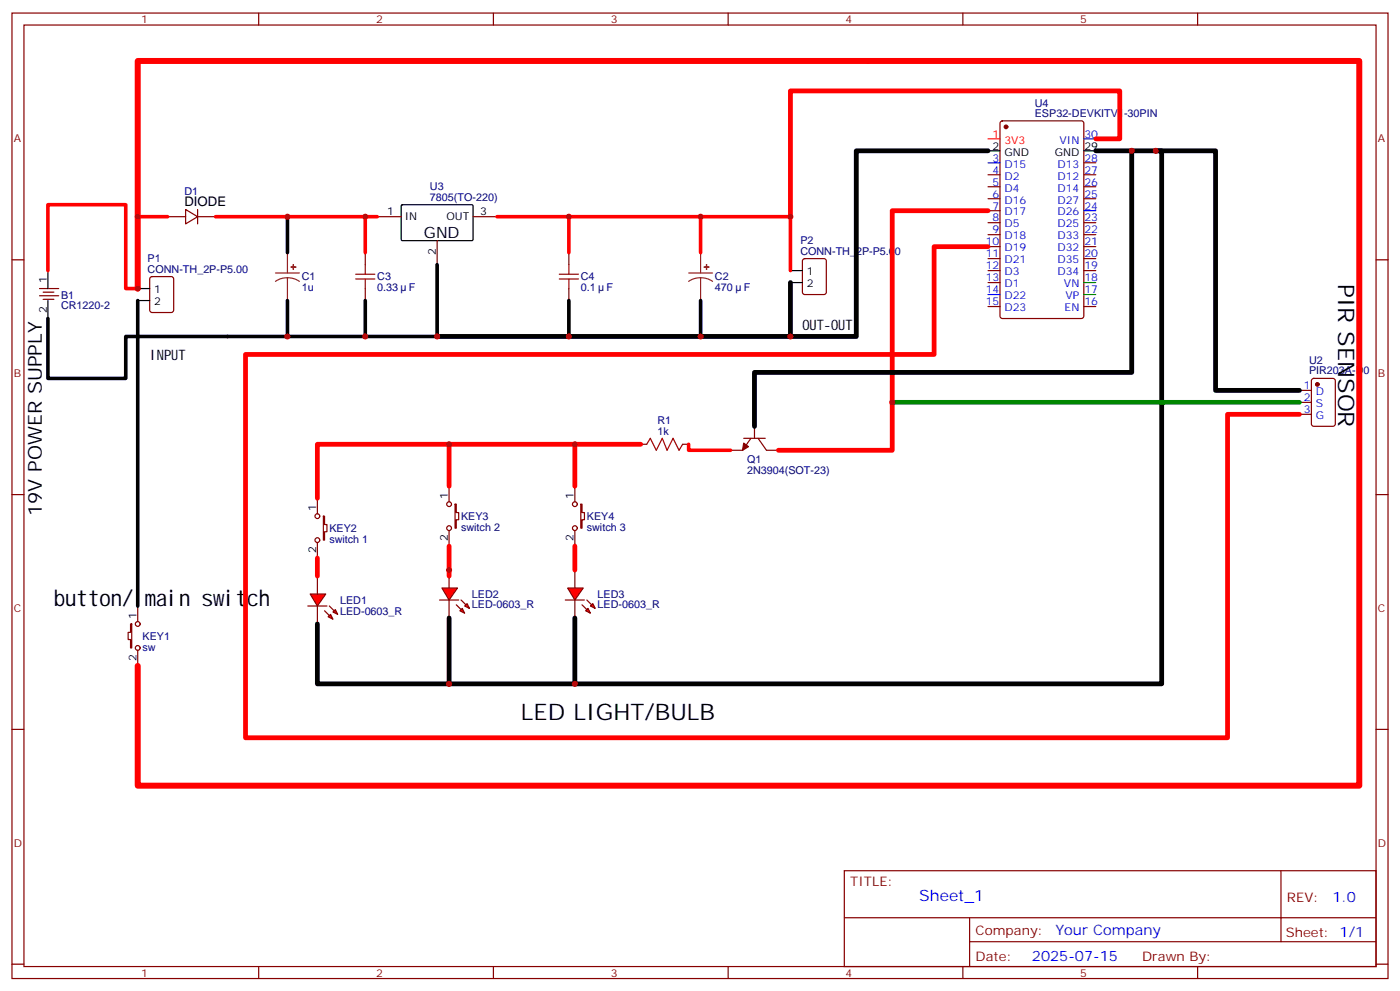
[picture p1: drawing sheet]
<svg xmlns="http://www.w3.org/2000/svg" width="412mm" height="292mm" viewBox="0 0 412 292" stroke-linecap="round" stroke-linejoin="round" font-family="sans-serif">
<g fill="none" stroke="#870000" stroke-width=".35">
<path d="M3.5 3.8h405.4v284.4h-405.4zM7.1 7.4h398.2v277.3h-398.2zM76.2 3.8v3.6M145.3 3.8v3.6M214.5 3.8v3.6M283.6 3.8v3.6M352.8 3.8v3.6M3.5 76.5h3.6M405.3 76.5h3.6M382.8 115h3.5M382.8 118.5h3.5M386.5 111.6l.5-.2h5.6l.7 .5v12.9l-.4 .7-5.9 .1-.7-.5v-13z"/>
<path d="M382.8 122h3.5M3.5 145.7h3.6M405.3 145.7h3.6M3.5 214.8h3.6M405.3 214.8h3.6M248.7 256.4h156.6v28.3h-156.6zM377.3 256.5v20.8M248.7 270.3h156.5M285.6 277.3h119.6M285.6 270.3v14.1M3.5 284h3.6M76.2 284.7v3.5"/>
<path d="M145.3 284.7v3.5M214.5 284.7v3.5M283.6 284.7v3.5M352.8 284.7v3.5M405.3 284h3.6"/>
</g>
<circle cx="388.1" cy="113.2" r=".53" fill="#870000" stroke="#870000" stroke-width=".35"/>
<g fill="#f00" stroke="#870000" stroke-width=".35">
<path d="M91.4 174.9h4.6l-2.5 3.6z"/>
<path d="M90.7 178.5h5.6z"/>
</g>
<g fill="#870000" stroke="#870000" stroke-width=".35">
<path d="M97 178.5l1.4 1.4z"/>
<path d="M95.6 179.9l1.4 1.4z"/>
</g>
<g fill="#f00" stroke="#870000" stroke-width=".35">
<path d="M98.1 180.2l.7-.7 .7 1.4z"/>
<path d="M96.7 181.6l.7-.7 .7 1.5z"/>
</g>
<g fill="none" stroke="#870000" stroke-width=".35">
<path d="M294.8 35.8l.5-.2h23.3l.6 .4 .1 57.1-.5 .6-23.5 .1-.7-.5v-57zM291 51.5h3.6M291 55h3.6M291 58.5h3.6M319.3 51.5h3.5M319.3 55h3.5M319.3 58.5h3.5M319.3 47.9h3.5M49.4 63.8h5.3M54.7 61.7l3.5 2.1-3.5 2.1zM58.2 63.8h5.3M58.2 61.7v4.2"/>
<path d="M107.6 74.4v3.5M111.1 63.8h7.1M128.8 70.9v7M139.3 63.8h7.1M167.6 74.4v3.5M236.6 76.4l.5-.2h5.6l.7 .4v9.4l-.4 .7h-5.9l-.7-.4v-9.4zM291 62.1h3.6M291 65.6h3.6M291 69.1h3.6M291 72.6h3.6M291 76.2h3.6M291 79.7h3.6"/>
<path d="M319.3 65.6h3.5M319.3 69.1h3.5M319.3 72.6h3.5M319.3 76.2h3.5M319.3 79.7h3.5M11.6 85h5.7M11.6 87.1h5.7M12.7 86h3.2M12.7 88.2h3.2M44.3 81.7l.5-.2h5.6l.7 .4 .1 9.4-.5 .7h-5.9l-.6-.4-.1-9.4zM107.6 85v3.5M167.6 85v3.5"/>
<path d="M291 83.2h3.6M291 90.3h3.6M319.3 90.3h3.5M188.7 130.8h1.8M201.1 130.8h1.7M219.1 129.1h6.3M221.2 129.1l-2.5 3.5h-3.5M222.2 125.6v3.5M223.3 129.1l2.5 3.5h3.5M40.6 178.5v4.6M93.5 169.7v5.2M93.5 178.5v5.3"/>
<path d="M38.5 183.8h.3v7h-.3v-2.5h-.8v-2.1h.8zM40.6 191.5v4.6"/>
<circle cx="40.6" cy="190.8" r=".71"/>
<circle cx="40.6" cy="183.8" r=".71"/>
</g>
<path d="M291 44.4h3.6M319.3 44.4h3.5M14.1 79.7v5.3M118.2 60.5l.3-.2h20.7l.1 .3v10.1l-.3 .2-20.6-.1-.2-.3zM232.8 79.7h3.6M14.1 88.5v5.3M40.6 85h3.5M40.6 88.5h3.5M232.8 83.2h3.6" fill="none" stroke="#000" stroke-width=".35"/>
<path d="M14.1 79.7v-19.4h22.9v24.7h3.6M40.6 63.8h8.8M63.5 63.8h47.6M107.6 63.8v10.6M146.4 63.8h86.4v15.9M167.6 63.8v10.6M206.4 63.8v10.6M202.8 130.8v1.8h12.4" fill="none" stroke="#f00" stroke-width="1.1"/>
<path d="M84.7 63.8v10.6M128.8 77.9v21.2h-91.8v12.3h-22.9v-17.6M40.6 88.5v90M84.7 88.5v10.6M107.6 88.5v10.6M167.6 88.5v10.6M206.4 88.5v10.6" fill="none" stroke="#000" stroke-width="1.1"/>
<path d="M84.7 74.4v6M206.4 74.4v6M81.1 80.4h7.1M84.7 81.8l-1.9 .2-1.7 .9M84.7 81.8l1.8 .2 1.7 .9M84.7 81.8v6.7M202.8 80.4h7.1M206.4 81.8l-1.9 .2-1.7 .9M206.4 81.8l1.8 .2 1.7 .9M206.4 81.8v6.7" fill="none" stroke="#8c2424" stroke-width=".35"/>
<g fill="#8c2424" stroke="#8c2424" stroke-width=".35">
<path d="M85.7 78.6l1.4 .1z"/>
<path d="M86.4 77.9v1.4z"/>
<path d="M207.4 78.6l1.4 .1z"/>
<path d="M208.1 77.9v1.4z"/>
</g>
<path d="M107.6 77.9v2.9M167.6 77.9v2.9M104.8 82.2h5.6M104.8 80.8h5.6M107.6 82.2v2.8M164.7 82.2h5.7M164.7 80.8h5.7M167.6 82.2v2.8M190.5 130.8l1.1-1.7 1.7 3.5 1.8-3.5 1.4 3.5 1.8-3.5 1.7 3.5 1.1-1.8" fill="none" stroke="#a10000" stroke-width=".35"/>
<path d="M40.6 85v-67h359.8v213.4h-359.8v-35.3" fill="none" stroke="#f00" stroke-width="1.8"/>
<path d="M322.8 44.4h19.4v157h-248.7v-17.6M340.4 44.4h17.7v70.6h24.7" fill="none" stroke="#000" stroke-width="1.4"/>
<g fill="#870000" stroke="#870000" stroke-width=".35">
<path d="M219.1 130.5l1.4 1.1-1.8 1z"/>
<circle cx="296.3" cy="37.4" r=".53"/>
</g>
<path d="M291 40.9h3.6" fill="none" stroke="#f00" stroke-width=".35"/>
<path d="M291 47.9h3.6M319.3 40.9h3.5M319.3 62.1h3.5M291 86.7h3.6" fill="none" stroke="#00f" stroke-width=".35"/>
<path d="M319.3 83.2h3.5M319.3 86.7h3.5" fill="none" stroke="#0f0" stroke-width=".35"/>
<path d="M291 62.1h-28.2v70.5h-33.5" fill="none" stroke="#f00" stroke-width="1.4"/>
<g fill="#f00" stroke="#870000" stroke-width=".35">
<path d="M130.2 173.2h4.6l-2.5 3.5z"/>
<path d="M129.5 176.7h5.6z"/>
</g>
<g fill="#870000" stroke="#870000" stroke-width=".35">
<path d="M135.8 176.7l1.4 1.4z"/>
<path d="M134.4 178.1l1.4 1.4z"/>
</g>
<g fill="#f00" stroke="#870000" stroke-width=".35">
<path d="M136.9 178.5l.7-.7 .7 1.4z"/>
<path d="M135.5 179.9l.7-.7 .7 1.4z"/>
</g>
<path d="M132.3 167.9v5.3M132.3 176.7v5.3" fill="none" stroke="#870000" stroke-width=".35"/>
<g fill="#f00" stroke="#870000" stroke-width=".35">
<path d="M167.2 173.2h4.6l-2.5 3.5z"/>
<path d="M166.5 176.7h5.7z"/>
</g>
<g fill="#870000" stroke="#870000" stroke-width=".35">
<path d="M172.9 176.7l1.4 1.4z"/>
<path d="M171.4 178.1l1.5 1.4z"/>
</g>
<g fill="#f00" stroke="#870000" stroke-width=".35">
<path d="M174.6 177.8l.7 1.4-1.4-.7z"/>
<path d="M172.5 179.9l.7-.7 .7 1.4z"/>
</g>
<g fill="none" stroke="#870000" stroke-width=".35">
<path d="M93.5 146.7v4.6M93.5 159.8v4.6M95.2 152h.4v2.5h.7v2.1h-.7v2.5h-.4zM132.3 143.2v4.6M132.3 156.2v4.6M134.1 148.5h.3v2.5h.7v2.1h-.7v2.4h-.3zM169.3 143.2v4.6M169.3 156.2v4.6M171.1 148.5h.3v2.5h.8v2.1h-.8v2.4h-.3zM169.3 167.9v5.3M169.3 176.7v5.3"/>
<circle cx="93.5" cy="159.1" r=".71"/>
<circle cx="93.5" cy="152" r=".71"/>
<circle cx="132.3" cy="155.5" r=".71"/>
<circle cx="132.3" cy="148.5" r=".71"/>
<circle cx="169.3" cy="155.5" r=".71"/>
<circle cx="169.3" cy="148.5" r=".71"/>
</g>
<path d="M291 44.4h-38.8v54.7h-123.4M333.4 44.4v65.3h-111.2v15.9M232.8 83.2v15.9M132.3 182v19.4M169.3 182v19.4" fill="none" stroke="#000" stroke-width="1.4"/>
<path d="M262.8 118.5h120" fill="none" stroke="#008700" stroke-width="1.4"/>
<path d="M322.8 40.9h7v-14.1h-97v37M291 72.6h-15.8v31.8h-202.9v112.9h289.3v-95.3h21.2M132.3 130.8v12.4M169.3 130.8v12.4M188.7 130.8h-95.2v15.9M93.5 164.4v5.3M132.3 160.8v8.9M169.3 160.8v7.1" fill="none" stroke="#f00" stroke-width="1.4"/>
<g fill="#c00">
<circle cx="84.7" cy="63.8" r=".88"/>
<circle cx="84.7" cy="99.1" r=".88"/>
<circle cx="107.6" cy="99.1" r=".88"/>
<circle cx="107.6" cy="63.8" r=".88"/>
<circle cx="40.6" cy="63.8" r=".88"/>
<circle cx="40.6" cy="85" r=".88"/>
<circle cx="206.4" cy="63.8" r=".88"/>
<circle cx="167.6" cy="63.8" r=".88"/>
<circle cx="340.4" cy="44.4" r=".88"/>
<circle cx="169.3" cy="201.4" r=".88"/>
<circle cx="132.3" cy="201.4" r=".88"/>
<circle cx="132.3" cy="130.8" r=".88"/>
<circle cx="132.3" cy="167.9" r=".88"/>
<circle cx="169.3" cy="130.8" r=".88"/>
<circle cx="262.8" cy="118.5" r=".88"/>
<circle cx="333.4" cy="44.4" r=".88"/>
<circle cx="232.8" cy="63.8" r=".88"/>
<circle cx="128.8" cy="99.1" r=".88"/>
<circle cx="206.4" cy="99.1" r=".88"/>
<circle cx="167.6" cy="99.1" r=".88"/>
<circle cx="232.8" cy="99.1" r=".88"/>
</g>
<g font-size="6.7">
<text x="394.2" y="83.6" transform="rotate(90 394.2 83.6)">PIR SENSOR</text>
<text x="15.9" y="178.5">button/ main switch</text>
<text x="153.5" y="212">LED LIGHT/BULB</text>
</g>
<text font-size="5.6" x="12.3" y="152" transform="rotate(-90 12.3 152)">19V POWER SUPPLY</text>
<text font-size="4.6" x="124.9" y="70.2">GND</text>
<text font-size="4.6" fill="#00f" x="270.8" y="265.5">Sheet_1</text>
<g font-size="4.2">
<text x="236.4" y="97.3">OUT-OUT</text>
<text x="44.1" y="106.2">INPUT</text>
</g>
<g font-size="4.2" fill="#00f">
<text x="392.5" y="265.7">1.0</text>
<text x="310.9" y="275.3">Your Company</text>
<text x="304" y="283.1">2025-07-15</text>
</g>
<text font-size="3.9" x="54.3" y="60.6">DIODE</text>
<g font-size="3.9" fill="#800">
<text x="250.5" y="261">TITLE:</text>
<text x="379.1" y="265.7">REV:</text>
<text x="287.4" y="275.2">Company:</text>
<text x="378.7" y="275.8">Sheet: 1/1</text>
<text x="287.4" y="282.9">Date:</text>
<text x="336.4" y="283">Drawn By:</text>
</g>
<g font-size="3.2" fill="#800">
<text x="41.6" y="6.8">1</text>
<text x="110.8" y="6.8">2</text>
<text x="179.9" y="6.8">3</text>
<text x="249.1" y="6.8">4</text>
<text x="318.2" y="6.8">5</text>
<text x="4.1" y="41.9">A</text>
<text x="405.9" y="41.9">A</text>
<text x="4.1" y="111.1">B</text>
<text x="405.9" y="111.1">B</text>
<text x="4.1" y="180.2">C</text>
<text x="405.9" y="180.2">C</text>
<text x="4.1" y="249.4">D</text>
<text x="405.9" y="249.4">D</text>
<text x="41.6" y="287.7">1</text>
<text x="110.8" y="287.7">2</text>
<text x="179.9" y="287.7">3</text>
<text x="249.1" y="287.7">4</text>
<text x="318.2" y="287.7">5</text>
</g>
<g font-size="3.2" fill="#000080">
<text x="304.8" y="34.5">ESP32-DEVKITV1-30PIN</text>
<text x="304.8" y="31.4">U4</text>
<text x="54.3" y="57.5">D1</text>
<text x="126.7" y="59.1">7805(TO-220)</text>
<text x="126.7" y="56">U3</text>
<text x="235.8" y="71.9">P2</text>
<text x="43.5" y="77.2">P1</text>
<text x="235.8" y="75.1">CONN-TH_2P-P5.00</text>
<text x="43.5" y="80.4">CONN-TH_2P-P5.00</text>
<text x="88.9" y="82.6">C1</text>
<text x="111.1" y="82.6">C3</text>
<text x="171.1" y="82.6">C4</text>
<text x="210.6" y="82.6">C2</text>
<text x="18" y="88">B1</text>
<text x="88.9" y="85.8">1u</text>
<text x="111.1" y="85.8">0.33</text>
<text x="120.5" y="85.8">F</text>
<text x="171.1" y="85.8">0.1</text>
<text x="178.7" y="85.8">F</text>
<text x="210.6" y="85.8">470</text>
<text x="219.1" y="85.8">F</text>
<text x="18" y="91.1">CR1220-2</text>
<text x="385.6" y="107.1">U2</text>
<text x="385.6" y="110.2">PIR203A-D0</text>
<text x="193.7" y="124.9">R1</text>
<text x="193.7" y="128">1k</text>
<text x="220.1" y="136.4">Q1</text>
<text x="220.1" y="139.5">2N3904(SOT-23)</text>
<text x="135.8" y="153.1">KEY3</text>
<text x="172.9" y="153.1">KEY4</text>
<text x="97" y="159.9">switch 1</text>
<text x="97" y="156.6">KEY2</text>
<text x="135.8" y="156.3">switch 2</text>
<text x="172.9" y="156.3">switch 3</text>
<text x="100.2" y="177.9">LED1</text>
<text x="139" y="179.1">LED-0603_R</text>
<text x="139" y="176.1">LED2</text>
<text x="176" y="179.1">LED-0603_R</text>
<text x="176" y="176.1">LED3</text>
<text x="100.2" y="181">LED-0603_R</text>
<text x="42" y="191.6">sw</text>
<text x="42" y="188.5">KEY1</text>
</g>
<g font-size="3.2" fill="#f00">
<text x="292.4" y="40.5">1</text>
<text x="295.9" y="42.3">3V3</text>
</g>
<g font-size="3.2" fill="#00f">
<text x="319.4" y="40.5">30</text>
<text x="292.4" y="47.6">3</text>
<text x="312.1" y="42.3">VIN</text>
<text x="319.4" y="47.6">28</text>
<text x="292.4" y="51.1">4</text>
<text x="295.9" y="49.4">D15</text>
<text x="295.9" y="52.9">D2</text>
<text x="311.5" y="49.4">D13</text>
<text x="311.5" y="52.9">D12</text>
<text x="319.4" y="51.1">27</text>
<text x="292.4" y="54.6">5</text>
<text x="292.4" y="58.2">6</text>
<text x="295.9" y="56.4">D4</text>
<text x="295.9" y="59.9">D16</text>
<text x="311.5" y="56.4">D14</text>
<text x="311.5" y="59.9">D27</text>
<text x="319.4" y="54.6">26</text>
<text x="319.4" y="58.2">25</text>
<text x="292.4" y="61.7">7</text>
<text x="292.4" y="65.2">8</text>
<text x="295.9" y="63.5">D17</text>
<text x="311.5" y="63.5">D26</text>
<text x="319.4" y="61.7">24</text>
<text x="319.4" y="65.2">23</text>
<text x="292.4" y="68.8">9</text>
<text x="295.9" y="67">D5</text>
<text x="295.9" y="70.5">D18</text>
<text x="311.5" y="67">D25</text>
<text x="311.5" y="70.5">D33</text>
<text x="319.4" y="68.8">22</text>
<text x="290.4" y="72.3">10</text>
<text x="290.4" y="75.8">11</text>
<text x="295.9" y="74">D19</text>
<text x="295.9" y="77.6">D21</text>
<text x="311.5" y="74">D32</text>
<text x="311.5" y="77.6">D35</text>
<text x="319.4" y="72.3">21</text>
<text x="319.4" y="75.8">20</text>
<text x="290.4" y="79.3">12</text>
<text x="290.4" y="82.9">13</text>
<text x="295.9" y="81.1">D3</text>
<text x="311.5" y="81.1">D34</text>
<text x="319.4" y="79.3">19</text>
<text x="319.4" y="82.9">18</text>
<text x="290.4" y="86.4">14</text>
<text x="290.4" y="89.9">15</text>
<text x="295.9" y="84.6">D1</text>
<text x="295.9" y="88.2">D22</text>
<text x="313.4" y="84.6">VN</text>
<text x="313.9" y="88.2">VP</text>
<text x="319.4" y="86.4">17</text>
<text x="319.4" y="89.9">16</text>
<text x="295.9" y="91.7">D23</text>
<text x="313.6" y="91.7">EN</text>
<text x="384.1" y="114.6">1</text>
<text x="384.1" y="118.1">2</text>
<text x="387.6" y="116.4">D</text>
<text x="387.6" y="119.9">S</text>
<text x="384.1" y="121.7">3</text>
<text x="387.6" y="123.4">G</text>
</g>
<g font-size="3.2">
<text x="292.4" y="44.1">2</text>
<text x="295.9" y="45.8">GND</text>
<text x="310.7" y="45.8">GND</text>
<text x="319.4" y="44.1">29</text>
<text x="114" y="63.5">1</text>
<text x="119.2" y="64.9">IN</text>
<text x="131.5" y="64.9">OUT</text>
<text x="141.5" y="63.5">3</text>
<text x="128.4" y="75" transform="rotate(-90 128.4 75)">2</text>
<text x="13.8" y="83.2" transform="rotate(-90 13.8 83.2)">1</text>
<text x="237.7" y="81.1">1</text>
<text x="45.4" y="86.4">1</text>
<text x="45.4" y="89.9">2</text>
<text x="237.7" y="84.6">2</text>
<text x="13.8" y="92.3" transform="rotate(-90 13.8 92.3)">2</text>
<text x="131.9" y="147.1" transform="rotate(-90 131.9 147.1)">1</text>
<text x="169" y="147.1" transform="rotate(-90 169 147.1)">1</text>
<text x="93.1" y="150.6" transform="rotate(-90 93.1 150.6)">1</text>
<text x="131.9" y="159.3" transform="rotate(-90 131.9 159.3)">2</text>
<text x="169" y="159.3" transform="rotate(-90 169 159.3)">2</text>
<text x="93.1" y="162.8" transform="rotate(-90 93.1 162.8)">2</text>
<text x="40.2" y="182.4" transform="rotate(-90 40.2 182.4)">1</text>
<text x="40.2" y="194.6" transform="rotate(-90 40.2 194.6)">2</text>
</g>
</svg>
